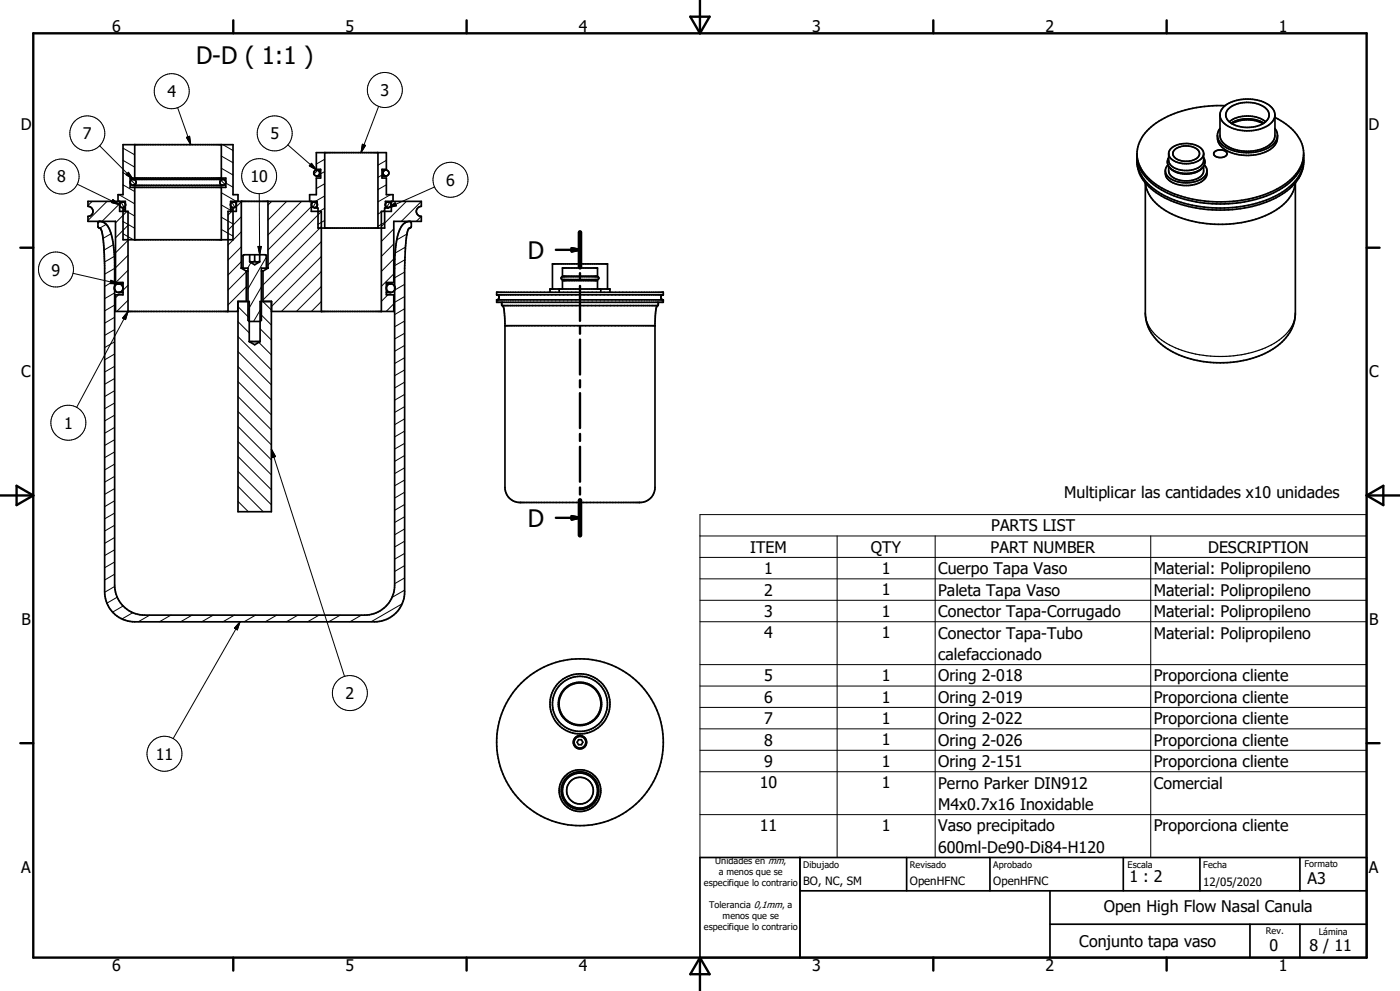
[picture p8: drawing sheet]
<svg xmlns="http://www.w3.org/2000/svg" width="420mm" height="297mm" viewBox="0 0 420 297" stroke-linecap="round" stroke-linejoin="round" font-family="sans-serif">
<g fill="none" stroke="#000" stroke-width=".3">
<path d="M53.3 32.3l3.9 11.1M113.6 31.9l-5.3 13.8M23.2 55.2l12.7 6.2M29.9 43.7l10.1 10.1M33.9 59.8l2 1.6-2.5-.7zM35.7 58.3l4.7 2.8M36.9 55.4l3.5 2M36.9 51.7l2.8 1.7M36.9 48.1l3.5 2M36.9 44.4l3.5 2M37.8 52.4l.7-.8 1.5 2.2zM39.4 54.1l1.2 1.2"/>
<path d="M55.9 41.2l1-.4 .3 2.6zM66.3 54.1l1.2 1.2M66.4 57.8l4.5 2.6M66.4 50.4l3.5 2.1M66.4 46.8l3.5 2M66.9 43.4l3 1.7M67.7 54.9l2.2 1.2M77.8 58l.1 18.4M86.4 43.4l8.6 7.6M93.4 48.9l1.6 2.1-2.2-1.3zM95.3 51.1l-1.1 1.1M97.4 58.7l-2.8 1.7"/>
<path d="M97.4 55.1l-2.5 1.4M97.4 51.4l-1.2 .7M97.4 47.7l-2.5 1.5M108.7 43.2l1 .4-1.4 2.1zM113.5 45.7l-.1 .1M114.6 52.5l-1.2 .7M115.9 48.1l-2.5 1.4M115.9 55.4l-2.5 1.4M116.5 52.3l-.2 .3M117.1 58.3l-3.7 2.2M130.4 56l-13.9 6.3M27.6 60.4l-1.2 1.2"/>
<path d="M31.9 67.2l-2 1.2M32.1 60.4l-5.7 5.7M33.3 70.1l-2.4 1.4M34 73.3l-2.8 1.7M34.3 76.8l-3 1.7M35.9 61.1l-5.3 5.2M36.3 60.6l.9 1.5M36.9 70.1l3.1 1.8M36.9 66.4l3.5 2M37.1 62.9l3.3 1.8M38.1 63.3l-3.5 3.5M38.4 76.5l-3.8 3.8"/>
<path d="M38.4 72l-3.8 3.8M38.4 67.5l-3.8 3.8M66.4 68.8l3.5 2M66.4 65.1l3.5 2M66.4 61.4l3.5 2M69.5 63.3l-1.1 1.2M69.6 60.6l.8 1.5M72.4 74l-4 4M72.4 69.5l-4 4M72.4 78.4l-4 4M72.4 65l-4 4M72.4 60.5l-1.5 1.5"/>
<path d="M75.3 78.7l-1 1.7M77.4 73.9h1l-.5 2.5zM79.9 77l-5.5 9.6M81.5 60.4l-1.1 1.1M86 60.4l-5.6 5.6M90.5 60.4l-10.1 10M93.4 61.9l-13 13M94.8 60.6l-.9 1.5M96.4 76.9l-14.9 14.9M96.4 72.4l-17.5 17.5M96.4 67.9l-17.5 17.5M96.4 63.4l-16 16"/>
<path d="M97.4 66.1l-2 1.1M97.4 62.4l-2 1.2M114.4 63.3v.1M115.4 66.7l-2 1.1M115.4 63l-2 1.2M116.5 62.3l2-1.5 .4 .9zM116.9 60.6l-.9 1.5M117.4 60.4h.1M118.1 77.6l-3.7 3.8M118.1 73.1l-3.7 3.8M118.1 68.6l-3.7 3.8M121.5 77.9l-3.1 1.7"/>
<path d="M121.6 74.1l-3.1 1.7M121.9 60.4l-7.5 7.5M122 66.6l-.7 .4M122.1 70.1l-3.1 1.8M126.4 64.8l-1.5 1.5M126.4 60.4l-6 5.9M21.9 81.9l13.7 3.1M33.3 84l2.3 1h-2.6zM34.3 86.4l.6 1.1M34.4 98.8l-3 1.7M34.4 95.1l-3 1.8M34.4 91.4l-3 1.8"/>
<path d="M34.4 87.8l-3 1.7M34.4 84.1l-3 1.8M34.4 80.4l-3 1.8M35.6 88.4l-1 .9M38.4 90l-3.4 3.3M38.4 85.5l-1.5 1.5M38.4 81l-3.7 3.7M38.4 93.3l-15.4 28.8M38.4 93.3l-.7 2.5-.9-.5zM71.3 93l-.3 .3M71.4 96.4l3.4 3.4M71.4 91.9l3.4 3.4"/>
<path d="M73.9 85.9l-5.5 5.5M73.9 81.4l-5.5 5.5M74.3 90.3l.5 .5M78 98.5l3.4 3.4M78 94l3.4 3.4M78.4 86l-4 6.9M78.4 92.3l-2.3 4M78.8 90.3l2.6 2.6M96.4 85.9l-7.5 7.4M96.4 81.4l-12 11.9M96.4 90.4l-3 2.9M116.4 88.4l-2 1.9"/>
<path d="M118 85.4l.5 .7M118.1 91.1l-2.3 2.2M118.1 82.1l-3.7 3.7M121.4 99.9l-3 1.7M121.4 96.2l-3 1.7M121.4 92.5l-3 1.8M121.4 88.9l-3 1.7M121.4 85.2l-3 1.7M121.4 81.5l-3 1.8M34.4 117.1l-3 1.7M34.4 113.4l-3 1.8M34.4 109.8l-3 1.7"/>
<path d="M34.4 106.1l-3 1.8M34.4 102.4l-3 1.8M71.4 118.8l10 10M71.4 114.4l10 9.9M71.4 109.9l10 10M71.4 105.4l10 10M71.4 100.9l10 10M77.6 102.6l3.8 3.8M121.4 118.2l-3 1.7M121.4 114.5l-3 1.8M121.4 110.9l-3 1.7M121.4 107.2l-3 1.7"/>
<path d="M121.4 103.5l-3 1.8M34.4 139.1l-3 1.7M34.4 135.4l-3 1.8M34.4 131.8l-3 1.7M34.4 128.1l-3 1.7M34.4 124.4l-3 1.8M34.4 120.8l-3 1.7M71.4 136.8l10 10M71.4 132.3l10 10M71.4 127.8l10 10M71.4 123.3l10 10M81.4 134.6l22 68.1"/>
<path d="M81.4 134.6l1.3 2.2-1 .3zM121.4 136.5l-3 1.8M121.4 132.9l-3 1.7M121.4 129.2l-3 1.7M121.4 125.5l-3 1.8M121.4 121.9l-3 1.7M34.4 157.4l-3 1.8M34.4 153.8l-3 1.7M34.4 150.1l-3 1.7M34.4 146.4l-3 1.8M34.4 142.8l-3 1.7M71.4 150.3l3.1 3.1"/>
<path d="M71.4 145.8l7.6 7.6M71.4 141.3l10 10M121.4 158.5l-3 1.8M121.4 154.9l-3 1.7M121.4 151.2l-3 1.7M121.4 147.5l-3 1.8M121.4 143.9l-3 1.7M121.4 140.2l-3 1.7M210 154.2h199.9v102.8h-199.9zM34.4 172.1l-3 1.7M34.4 168.4l-3 1.8M34.4 164.8l-3 1.7"/>
<path d="M34.4 161.1l-3 1.7M34.4 175.7l-3 1.8M35.2 179l-3.1 1.8M121.4 176.9l-3.8 2.2M121.4 173.2l-3 1.7M121.4 169.5l-3 1.8M121.4 165.9l-3 1.7M121.4 162.2l-3 1.7M210 160.6h199.9M210 167.1h199.9M210 173.5h199.9M210 179.9h199.9"/>
<path d="M251.1 160.6v96.4M280.5 160.6v96.4M345.2 160.6v96.4M37 181.6l-3.2 1.8M39.9 183.6l-3.3 1.9M44.9 184.4l-3.4 2M51.3 184.4l-3.5 2M57.6 184.4l-3.4 2M64 184.4l-3.5 2M70.3 184.4l-3.4 2M72 186.4l-20.1 35M72 186.4l-.8 2.4-.9-.5z"/>
<path d="M76.7 184.4l-3.5 2M83 184.4l-3.4 2M89.4 184.4l-3.5 2M95.7 184.4l-3.4 2M102.1 184.4l-3.5 2M108.4 184.4l-3.4 2M120.6 181l-9.3 5.4M210 186.3h199.9M210 199.2h199.9M210 205.6h199.9M210 212h199.9M210 218.4h199.9"/>
<path d="M210 224.9h199.9M210 231.3h199.9M210 244.2h199.9"/>
<circle cx="26.2" cy="40" r="5.2"/>
<circle cx="51.5" cy="27.3" r="5.2"/>
<circle cx="82.4" cy="40" r="5.2"/>
<circle cx="115.4" cy="27" r="5.3"/>
<circle cx="18.5" cy="52.9" r="5.3"/>
<circle cx="77.7" cy="52.8" r="5.2"/>
<circle cx="135.1" cy="53.9" r="5.2"/>
<circle cx="16.8" cy="80.8" r="5.2"/>
<circle cx="20.5" cy="126.7" r="5.3"/>
<circle cx="105" cy="207.7" r="5.3"/>
<circle cx="49.3" cy="225.9" r="5.2"/>
</g>
<g fill="none" stroke="#000" stroke-width=".51">
<path d="M366 38.5l-.6 1.2-.2 .8M367.5 31.7a33.8 33.8 0 0 0-22.2 6.3 9.7 9.7 0 0 0-2.7 13 21.6 21.6 0 0 0 12.9 8.2 39.6 39.6 0 0 0 28.5-3 12.9 12.9 0 0 0 7.1-9.7M368.4 32.7a9.1 9.1 0 0 1 11.7 .1 2.72 2.72 0 0 1-1.4 4.4 9.6 9.6 0 0 1-10.2-1 2.39 2.39 0 0 1-.1-3.5zM368.8 36.5a9.6 9.6 0 0 1 10.9 0M369.3 36.9a10 10 0 0 1 9.2-.3l.6 .3M369.6 37.1a10 10 0 0 1 9.3 0M382.5 35.2a14.5 14.5 0 0 1 8.4 9.2 10.8 10.8 0 0 1-4.7 10.9 35.4 35.4 0 0 1-25 5.6 28.1 28.1 0 0 1-17.2-7.4 10 10 0 0 1-2.9-7.4M382.5 34.4v6.2a4.9 4.9 0 0 1-3.9 4 11.6 11.6 0 0 1-11.9-2.1l-.7-1.5v-6.9a5.4 5.4 0 0 1 4.4-3.8 12 12 0 0 1 10.9 1.7 3.4 3.4 0 0 1-1 5.7 12.2 12.2 0 0 1-13.2-.8l-.8-1.2-.3-1.2M382.5 38.5l.6 1.2 .1 .8M39 53.4h28.7v2.8h-28.7zM40 55.6h26.9M40 53.8a.89 .89 0 0 1 .8 .9 .89 .89 0 0 1-.8 .9"/>
<path d="M40 53.8a.89 .89 0 0 0-.9 .9 .89 .89 0 0 0 .9 .9M40 53.8h26.9M40.4 43.4v10M40.4 56.2v15.7M66.4 43.4v10M66.4 56.2v15.7M66.9 53.8a.89 .89 0 0 0-.9 .9 .89 .89 0 0 0 .9 .9M66.9 53.8a.89 .89 0 0 1 .8 .9 .89 .89 0 0 1-.8 .9M95 51a.89 .89 0 0 1 .9 .9 .89 .89 0 0 1-.9 .9M95 51a.89 .89 0 0 0-.9 .9 .89 .89 0 0 0 .9 .9M95 51h1.2M95 52.8h1.2"/>
<path d="M97.4 45.7v22.7M113.4 45.7v22.7M114.6 51h1.2M114.6 52.8h1.2M115.8 51a.89 .89 0 0 0-.9 .9 .89 .89 0 0 0 .9 .9M115.8 51a.89 .89 0 0 1 .9 .9 .89 .89 0 0 1-.9 .9M341.1 47.9v.6M341.1 47.3a11.1 11.1 0 0 0 5.7 10.4 37.8 37.8 0 0 0 27.7 4.4 23.2 23.2 0 0 0 15.1-8.7l1.2-2.8 .3-2.6M341.1 48.7a13 13 0 0 0 7.4 9.5 39.2 39.2 0 0 0 35.2 0 13.2 13.2 0 0 0 7.4-9.5M343.6 54.8v39.1a13 13 0 0 0 7.5 11.2 31.9 31.9 0 0 0 31.5-1 12.7 12.7 0 0 0 6-9.8v-39.5a11.8 11.8 0 0 1-7.2 9 35.2 35.2 0 0 1-31.5-.5 11.5 11.5 0 0 1-6.3-8.5M350.4 49.4a2.65 2.65 0 0 0 1.3 4.5 9.1 9.1 0 0 0 9.7-1.1l.7-1.4M350.6 49.8v1.4a3.8 3.8 0 0 0 3.6 2.9 6.6 6.6 0 0 0 6.6-2l.3-.6v-1.7"/>
<path d="M350.6 46.1v2a3.7 3.7 0 0 0 3.6 2.9 6.1 6.1 0 0 0 6.8-2.3l.1-2.8a4.3 4.3 0 0 0-4.5-2.8 5.8 5.8 0 0 0-5.9 2.3 2.79 2.79 0 0 0 2.5 3.3 6.8 6.8 0 0 0 7.7-1.8l.2-.6M350.6 47.2a2.73 2.73 0 0 0 1.7 4 7.8 7.8 0 0 0 8.7-1.2l.3-.6M351 50.3a7.2 7.2 0 0 0 9.7 0M352.3 44.9a5.4 5.4 0 0 1 7.4 .5 2.03 2.03 0 0 1-1.9 2.7 5 5 0 0 1-5.9-1.5v-.9zM361.1 47.2l.4 1.3-.2 .9M361.3 49.4a3.4 3.4 0 0 1-2 5.6 8.8 8.8 0 0 1-9.2-1.6l-.4-.7-.1-1.5M364.3 45.6a2.58 2.58 0 0 1 3.8 .4 2.15 2.15 0 0 1-3.2 1 .9 .9 0 0 1-.6-1.4zM365.2 40.6a5.3 5.3 0 0 0 4.5 5.3 12.9 12.9 0 0 0 12.5-2.1l.9-1.6 .1-1.6M365.2 40.5a5.4 5.4 0 0 0 4.5 4.6 12.8 12.8 0 0 0 12.5-2.1l.8-1.2 .2-1.3M391.1 47.3v1.2M29.5 66.6a2.5 2.5 0 0 1 3.1 1.7 24.5 24.5 0 0 1 1.8 10.4v96.7a9 9 0 0 0 9 9h66a9 9 0 0 0 9-9v-97.7a20.9 20.9 0 0 1 2-9.8 2.37 2.37 0 0 1 2.9-1.3l.1 1.2-.2 .5a1.45 1.45 0 0 0-1.1 1.6l-.4 3.8-.3 6.7v96.9a9 9 0 0 1-9 9.1h-72a9 9 0 0 1-9-9.1v-97.7l-.3-6a12.5 12.5 0 0 0-.9-5l-.8-.6zM35.4 60.4v-2.1h1.5v-14.9h33v14.9h1.5v2.1"/>
<path d="M35.9 60.4v2.9h2.5v30M36.8 60.5h.8M36.8 62.3h.8M36.8 60.5a.89 .89 0 0 1 .9 .9 .89 .89 0 0 1-.9 .9M36.8 60.5a.89 .89 0 0 0-.9 .9 .89 .89 0 0 0 .9 .9M69.2 60.5h.8M69.2 62.3h.8M70 60.5a.89 .89 0 0 0-.9 .9 .89 .89 0 0 0 .9 .9M70 60.5a.89 .89 0 0 1 .9 .9 .89 .89 0 0 1-.9 .9M70.9 60.4v2.9h-2.5v30M72.4 60.4v20M74.9 76.4v2.1l1.5 .9 1.5-.9v-2.1"/>
<path d="M74.9 78.4h1.5M76.4 78.4h1.5M76.4 76.4v2M80.4 60.4v20M92.9 60.4v-2.1h2v-4.9h1.3v-2.7h-1.3v-5h21v5h-1.3v2.7h1.3v4.9h2v2.1M93.4 60.4v2.9h3v30M94.5 60.5a.88 .88 0 0 1 .7 .9 .88 .88 0 0 1-.7 .8M95.1 60.5h-.9a.88 .88 0 0 0-.8 .9 .88 .88 0 0 0 .8 .8l.9 .1M115.6 60.5h1a.88 .88 0 0 1 .7 .9 .88 .88 0 0 1-.7 .8l-1 .1M116.3 60.5a.88 .88 0 0 0-.7 .9 .88 .88 0 0 0 .7 .8M117.4 60.4v2.9h-3v30M35.7 85.1a1.3 1.3 0 0 1 1.2 1.3 1.3 1.3 0 0 1-1.2 1.3"/>
<path d="M36.9 85l-1.4 .1a1.3 1.3 0 0 0-1.2 1.3 1.3 1.3 0 0 0 1.2 1.3h1.4M71.4 90.3v63.1h10v-63.1M72.4 80.4l1.5 .9M72.4 80.4h2v15.6l.4 .3h3.2l.4-.3v-15.6h2M72.9 80.4v-3.7l.4-.3h6.4l.2 .3v3.7M73.9 81.3v9M73.9 81.3h.5M78.4 81.3h.5M78.9 81.3v9M80.4 80.4l-1.5 .9M115.9 85l1.4 .1a1.3 1.3 0 0 1 1.2 1.3 1.3 1.3 0 0 1-1.2 1.3h-1.4M117.1 85.1a1.3 1.3 0 0 0-1.2 1.3 1.3 1.3 0 0 0 1.2 1.3"/>
<path d="M149 89.9v.7h50v-.7M149 89.9h50M149 88.4h50M149 88.4v-.8h50v.8M149 88.4a.75 .75 0 0 1 .7 .7 .75 .75 0 0 1-.7 .8M150.7 90.6l-.2 .2 .1 .8h46.7l.2-.7-.3-.3M150.7 91.6l.6 1.5 .2 3.8v49.2a4.5 4.5 0 0 0 4.5 4.5h36a4.5 4.5 0 0 0 4.5-4.5v-49.2l.2-3.8 .5-1.5M151.5 97.6h45M165 87.6v-1h18v1M165.7 86.6v-7.5h16.5v7.5M167.7 86.6v1M168.5 83l10.7-.1a.44 .44 0 0 1 .4 .5 .44 .44 0 0 1-.4 .4h-10.4l-.4-.4z"/>
<path d="M168.7 86.6v-2.5h10.5v2.5M168.7 80.3h10.5v2.5h-10.5zM169.4 82.8v.1M169.4 83.8v.3M178.6 82.8v.1M178.6 83.8v.3M180.2 86.6v1M199 88.4a.75 .75 0 0 0-.8 .7 .75 .75 0 0 0 .8 .8M74.8 102.4v-12.1h-3.5v3h-36.7v-4.9h2.3v-3.7h-2.3v-18.4h-8.2v-1.5a1.5 1.5 0 0 0 1.5-1.5 1.5 1.5 0 0 0-1.5-1.5v-1.4h11.2v2.5h-.7v9h33v-9h-.7v-2.5h25.9v2h.3v6h20v-6h.2v-2h10.8v1.4a1.5 1.5 0 0 0-1.5 1.5 1.5 1.5 0 0 0 1.5 1.5v1.5h-8.3v18.4h-2.2v3.7h2.2v4.9h-36.6v-3h-3.5v12.1M74.8 102.4l1.6 .9 1.6-.9M74.8 102.4h3.2M173.6 221.7h.8l.5 .8-.5 .7h-.8l-.5-.7z"/>
<path d="M210 257h200v30h-200zM240 257v30M272 257v10M297 257v10M337 257v10M360 257v10M390 257v10M240 267h170M315 277h95M315 267v20M375 277v10M390 277v10"/>
<circle cx="174" cy="211" r="9"/>
<circle cx="174" cy="211" r="8.3"/>
<circle cx="174" cy="211" r="6.3"/>
<circle cx="174" cy="211" r="6.5"/>
<circle cx="174" cy="222.5" r="2"/>
<circle cx="174" cy="237" r="5.2"/>
<circle cx="174" cy="222.5" r="1.75"/>
<circle cx="174" cy="237" r="4"/>
<circle cx="174" cy="222.5" r="25"/>
<circle cx="174" cy="237" r="5.6"/>
<circle cx="174" cy="237" r="6.3"/>
</g>
<path d="M343.6 93.9a11 11 0 0 0 6.4 9 35.1 35.1 0 0 0 32.2 0 11.4 11.4 0 0 0 6.4-9" fill="none" stroke="#000" stroke-width=".36"/>
<g fill="none" stroke="#000" stroke-width=".71">
<path d="M10 10h400v277h-400zM70 6.1v3.9M140 6.1v3.9M207.1 5h5.8l-2.9 5zM210 0v10M280 6.1v3.9M350 6.1v3.9M6.1 74.2h3.9M166.8 74.9h7.2M171.5 74.4l2.5 .5-2.5 .5zM174 69.6v10.5M410 74.2h3.9"/>
<path d="M174 81.9v2M174 85.7v10.5M174 97.9v2.1M174 101.8v10.4M174 114v2.1M174 117.8v10.5M174 130.1v2.1M174 133.9v10.5M0 148.5h10M5 145.6l5 2.9-5 2.9zM166.8 155.2h7.2M171.5 154.7l2.5 .5-2.5 .5z"/>
<path d="M174 146.1v2.1M174 150v10.4M410 148.5h10M410 148.5l5-2.9v5.8zM6.1 222.7h3.9M410 222.7h3.9M70 287v3.9M140 287v3.9M210 287v10M210 287l2.9 5h-5.8zM280 287v3.9M350 287v3.9"/>
</g>
<path d="M174 69.6v10.5M174 150v10.4" fill="none" stroke="#000" stroke-width="1.4"/>
<path d="M171.5 74.4l2.5 .5-2.5 .5zM171.5 154.7l2.5 .5-2.5 .5z" fill="#000" stroke="#000" stroke-width=".71"/>
<path d="M38.5 51.6l1.5 2.2-2.2-1.4zM55.9 41.2l1-.4 .3 2.6zM93.4 48.9l1.6 2.1-2.2-1.3zM108.7 43.2l1 .4-1.4 2.1zM33.9 59.8l2 1.6-2.5-.7zM77.4 73.9h1l-.5 2.5zM116.5 62.3l2-1.5 .4 .9zM33.3 84l2.3 1h-2.6zM38.4 93.3l-.7 2.5-.9-.5zM81.4 134.6l1.3 2.2-1 .3zM72 186.4l-.8 2.4-.9-.5z" fill="#000" stroke="#000" stroke-width=".3"/>
<g font-size="7.2">
<text x="58.8" y="19.3">D-D ( 1:1 )</text>
<text x="158.4" y="77.5">D</text>
<text x="158.4" y="157.8">D</text>
</g>
<g font-size="4.8">
<text x="33.7" y="9.6">6</text>
<text x="103.7" y="9.6">5</text>
<text x="173.7" y="9.6">4</text>
<text x="243.7" y="9.6">3</text>
<text x="313.6" y="9.6">2</text>
<text x="383.6" y="9.6">1</text>
<text x="50.2" y="29.1">4</text>
<text x="114.1" y="28.8">3</text>
<text x="6.2" y="38.9">D</text>
<text x="24.9" y="41.7">7</text>
<text x="81.1" y="41.7">5</text>
<text x="410.5" y="38.9">D</text>
<text x="17.2" y="54.7">8</text>
<text x="75.1" y="54.6">10</text>
<text x="133.8" y="55.7">6</text>
<text x="15.5" y="82.6">9</text>
<text x="6.4" y="113.1">C</text>
<text x="410.7" y="113.1">C</text>
<text x="19.2" y="128.5">1</text>
<text x="319.2" y="149.3">Multiplicar las cantidades x10 unidades</text>
<text x="297.3" y="159.2">PARTS LIST</text>
<text x="225" y="165.6">ITEM</text>
<text x="261.3" y="165.7">QTY</text>
<text x="297.1" y="165.6">PART NUMBER</text>
<text x="362.4" y="165.7">DESCRIPTION</text>
<text x="229.2" y="172">1</text>
<text x="264.5" y="172">1</text>
<text x="281.4" y="172">Cuerpo Tapa Vaso</text>
<text x="346.1" y="172.1">Material: Polipropileno</text>
<text x="229.2" y="178.5">2</text>
<text x="264.5" y="178.4">1</text>
<text x="281.4" y="178.5">Paleta Tapa Vaso</text>
<text x="346.1" y="178.5">Material: Polipropileno</text>
<text x="229.2" y="184.9">3</text>
<text x="264.5" y="184.9">1</text>
<text x="281.4" y="185">Conector Tapa-Corrugado</text>
<text x="346.1" y="185">Material: Polipropileno</text>
<text x="6.4" y="187.4">B</text>
<text x="229.2" y="191.3">4</text>
<text x="264.5" y="191.3">1</text>
<text x="281.4" y="191.4">Conector Tapa-Tubo</text>
<text x="346.1" y="191.4">Material: Polipropileno</text>
<text x="410.7" y="187.4">B</text>
<text x="281.4" y="197.8">calefaccionado</text>
<text x="103.7" y="209.5">2</text>
<text x="229.2" y="204.1">5</text>
<text x="264.5" y="204.1">1</text>
<text x="281.4" y="204.2">Oring 2-018</text>
<text x="346.1" y="204.2">Proporciona cliente</text>
<text x="229.2" y="210.6">6</text>
<text x="264.5" y="210.6">1</text>
<text x="281.4" y="210.6">Oring 2-019</text>
<text x="346.1" y="210.6">Proporciona cliente</text>
<text x="229.2" y="217">7</text>
<text x="264.5" y="217">1</text>
<text x="281.4" y="217">Oring 2-022</text>
<text x="346.1" y="217">Proporciona cliente</text>
<text x="46.7" y="227.7">11</text>
<text x="229.2" y="223.4">8</text>
<text x="264.5" y="223.4">1</text>
<text x="281.4" y="223.4">Oring 2-026</text>
<text x="346.1" y="223.5">Proporciona cliente</text>
<text x="229.2" y="229.9">9</text>
<text x="264.5" y="229.8">1</text>
<text x="281.4" y="229.9">Oring 2-151</text>
<text x="346.1" y="229.9">Proporciona cliente</text>
<text x="227.9" y="236.3">10</text>
<text x="264.5" y="236.3">1</text>
<text x="281.4" y="236.3">Perno Parker DIN912</text>
<text x="346.1" y="236.3">Comercial</text>
<text x="281.4" y="242.7">M4x0.7x16 Inoxidable</text>
<text x="227.9" y="249.1">11</text>
<text x="264.5" y="249.1">1</text>
<text x="281.4" y="249.2">Vaso precipitado</text>
<text x="346.1" y="249.2">Proporciona cliente</text>
<text x="281.4" y="255.6">600ml-De90-Di84-H120</text>
<text x="6.4" y="261.6">A</text>
<text x="410.6" y="261.6">A</text>
<text x="338.8" y="264.2">1 : 2</text>
<text x="392.3" y="265">A3</text>
<text x="331.1" y="273.3">Open High Flow Nasal Canula</text>
<text x="323.8" y="283.8">Conjunto tapa vaso</text>
<text x="380.9" y="284.9">0</text>
<text x="392.9" y="284.9">8 / 11</text>
<text x="33.7" y="290.9">6</text>
<text x="103.7" y="290.9">5</text>
<text x="173.7" y="290.9">4</text>
<text x="243.7" y="290.9">3</text>
<text x="313.6" y="290.9">2</text>
<text x="383.6" y="290.9">1</text>
</g>
<g font-size="3.4">
<text x="241" y="265.3">BO, NC, SM</text>
<text x="273" y="265.3">OpenHFNC</text>
<text x="298" y="265.3">OpenHFNC</text>
<text x="361" y="265.4">12/05/2020</text>
</g>
<g font-size="2.7">
<text x="214.6" y="259.1">Unidades en mm,</text>
<text x="215.6" y="262.4">a menos que se</text>
<text x="241" y="260.1">Dibujado</text>
<text x="273" y="260.1">Revisado</text>
<text x="298" y="260.1">Aprobado</text>
<text x="338.2" y="260">Escala</text>
<text x="361" y="260.1">Fecha</text>
<text x="391.3" y="259.9">Formato</text>
<text x="211.2" y="265.7">especifique lo contrario</text>
<text x="212.8" y="272.2">Tolerancia 0,1mm, a</text>
<text x="216.8" y="275.5">menos que se</text>
<text x="211.2" y="278.8">especifique lo contrario</text>
<text x="379.8" y="280">Rev.</text>
<text x="395.6" y="280.2">Lámina</text>
</g>
</svg>
